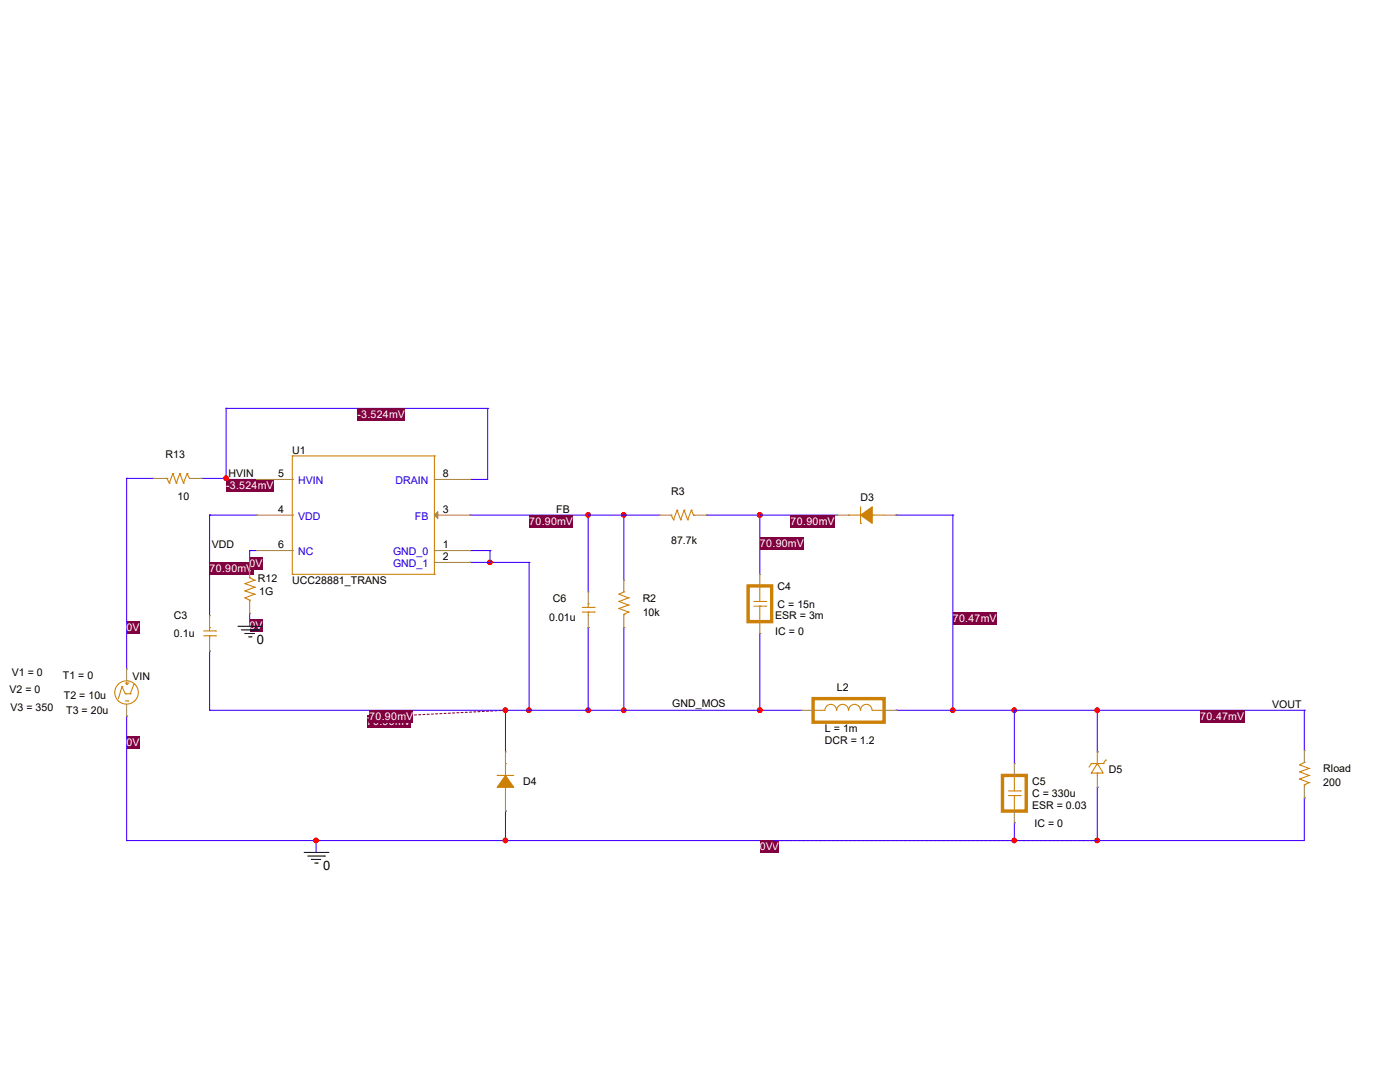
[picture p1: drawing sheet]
<svg xmlns="http://www.w3.org/2000/svg" width="279mm" height="216mm" viewBox="0 0 279 216" stroke-linecap="round" stroke-linejoin="round" font-family="sans-serif">
<path d="M41.8 102.8h.1M41.8 102.8v20.1M190.2 141.7h.1M190.2 141.7h12.2" fill="none" stroke="#4200ff" stroke-width=".21"/>
<circle cx="202.4" cy="141.7" r=".44" fill="#f00" stroke="#f00" stroke-width=".21"/>
<g fill="#800040">
<path d="M41.8 112.2h1.3v2.4h-1.3z"/>
<path d="M43.1 112.2h7.5v2.4h-7.5z"/>
</g>
<path d="M49.8 109.9h.1M49.8 109.9v3M41.8 129.9h.1M41.8 129.9v11.8M202.4 141.7h.1M202.4 141.7h16.6M219 141.7h.1M219 141.7v8.3" fill="none" stroke="#4200ff" stroke-width=".21"/>
<path d="M49.8 111.3h2.6v2.4h-2.6z" fill="#800040"/>
<path d="M49.8 122.4h.1M49.8 122.4v2.6" fill="none" stroke="#4200ff" stroke-width=".21"/>
<path d="M49.8 123.6h2.6v2.4h-2.6z" fill="#800040"/>
<path d="M45.1 81.5h.1M45.1 81.5h52.2M151.6 141.7h.1M151.6 141.7h8.3" fill="none" stroke="#4200ff" stroke-width=".21"/>
<path d="M71.3 81.5h9.5v2.4h-9.5z" fill="#800040"/>
<path d="M97.3 81.5h.1M97.3 81.5v14.2M25.3 142.9h.1M25.3 142.9v24.8" fill="none" stroke="#4200ff" stroke-width=".21"/>
<path d="M25.3 146.9h2.6v2.5h-2.6z" fill="#800040"/>
<path d="M25.3 95.5h.1M25.3 95.5h5.4M141 102.8h.1M141 102.8h10.6M151.6 102.8h.1M151.6 102.8v11.8M124.5 125.2h.1M124.5 125.2v16.5" fill="none" stroke="#4200ff" stroke-width=".21"/>
<circle cx="151.6" cy="102.7" r=".47" fill="#f00" stroke="#f00" stroke-width=".21"/>
<g fill="#800040">
<path d="M151.6 107.3h2.6v2.4h-2.6z"/>
<path d="M154.2 107.3h6.2v2.4h-6.2z"/>
</g>
<circle cx="151.6" cy="102.7" r=".47" fill="#f00" stroke="#f00" stroke-width=".21"/>
<path d="M45.1 95.7h.1M45.1 95.7h6.2" fill="none" stroke="#4200ff" stroke-width=".21"/>
<path d="M45.1 95.7h9.5v2.4h-9.5z" fill="#800040"/>
<path d="M151.6 102.8h.1M151.6 102.8h15.4M178.8 102.8h.1M178.8 102.8h11.4M117.4 141.7h.1M117.4 141.7h7.1M202.4 141.7h.1M202.4 141.7v10.7M260.3 141.7h.1M260.3 141.7v8.1" fill="none" stroke="#4200ff" stroke-width=".21"/>
<g fill="#f00" stroke="#f00" stroke-width=".21">
<circle cx="124.5" cy="141.7" r=".44"/>
<circle cx="117.4" cy="141.7" r=".44"/>
</g>
<g fill="#800040">
<path d="M157.8 102.8h2.5v2.4h-2.5z"/>
<path d="M160.3 102.8h6.3v2.4h-6.3z"/>
</g>
<path d="M105.6 112.2h.1M105.6 112.2v29.5h-4.7M100.9 141.7h.1M100.9 141.7v8.3" fill="none" stroke="#4200ff" stroke-width=".21"/>
<circle cx="105.6" cy="141.7" r=".44" fill="#f00" stroke="#f00" stroke-width=".21"/>
<g fill="#800040">
<path d="M73.2 142.7h1.3v2.4h-1.3z"/>
<path d="M74.5 142.7h7.5v2.4h-7.5z"/>
</g>
<path d="M82 142.7h.1M100.9 141.7l-18.9 1" fill="none" stroke="#800040" stroke-width=".21" stroke-dasharray=".4"/>
<path d="M41.8 141.7h.1M41.8 141.7h59.1" fill="none" stroke="#4200ff" stroke-width=".21"/>
<circle cx="100.9" cy="141.7" r=".44" fill="#f00" stroke="#f00" stroke-width=".21"/>
<g fill="#800040">
<path d="M73.7 141.7h1.3v2.4h-1.3z"/>
<path d="M75 141.7h7.5v2.4h-7.5z"/>
</g>
<circle cx="100.9" cy="141.7" r=".44" fill="#f00" stroke="#f00" stroke-width=".21"/>
<path d="M25.3 95.5h.1M25.3 95.5v38" fill="none" stroke="#4200ff" stroke-width=".21"/>
<path d="M25.3 124h2.6v2.4h-2.6z" fill="#800040"/>
<g fill="none" stroke="#4200ff" stroke-width=".21">
<path d="M40.2 95.5h.1M40.2 95.5h4.9M45.1 95.5h.1M45.1 95.5v.2M93.8 95.7h.1M93.8 95.7h3.5M41.8 102.8h.1M41.8 102.8h9.5M49.8 109.9h.1M49.8 109.9h1.5M93.8 109.9h.1M93.8 102.8h.1"/>
<path d="M93.8 102.8h23.6M93.8 109.9h4M97.8 112.2h.1M97.8 112.2h7.8"/>
</g>
<circle cx="97.8" cy="112.2" r=".44" fill="#f00" stroke="#f00" stroke-width=".21"/>
<g fill="#800040">
<path d="M105.6 102.8h2.5v2.4h-2.5z"/>
<path d="M108.1 102.8h6.3v2.4h-6.3z"/>
</g>
<g fill="none" stroke="#4200ff" stroke-width=".21">
<path d="M93.8 112.2h.1M93.8 112.2h4M117.4 102.8h.1M117.4 102.8v15.3M117.4 102.8h7.1M124.5 102.8h.1M124.5 102.8v13M117.4 125.2h.1M117.4 125.2v16.5h-11.8M151.6 126.4h.1M151.6 126.4v15.3M105.6 141.7h.1"/>
<path d="M219 141.7h.1M219 141.7h41.3"/>
</g>
<g fill="#f00" stroke="#f00" stroke-width=".21">
<circle cx="117.4" cy="102.7" r=".44"/>
<circle cx="124.5" cy="102.7" r=".44"/>
<circle cx="151.6" cy="141.7" r=".47"/>
<circle cx="219" cy="141.7" r=".44"/>
</g>
<g fill="#800040">
<path d="M239.5 141.7h2.6v2.4h-2.6z"/>
<path d="M242.1 141.7h6.2v2.4h-6.2z"/>
</g>
<g fill="#f00" stroke="#f00" stroke-width=".21">
<circle cx="219" cy="141.7" r=".44"/>
<circle cx="190.1" cy="141.7" r=".44"/>
</g>
<path d="M124.5 102.8h.1M124.5 102.8h7.1M190.2 102.8h.1M190.2 102.8v38.9" fill="none" stroke="#4200ff" stroke-width=".21"/>
<g fill="#800040">
<path d="M190.2 122.1h1.2v2.4h-1.2z"/>
<path d="M191.4 122.1h7.5v2.4h-7.5z"/>
</g>
<g fill="#f00" stroke="#f00" stroke-width=".21">
<circle cx="190.1" cy="141.7" r=".44"/>
<circle cx="219" cy="167.7" r=".44"/>
</g>
<g fill="none" stroke="#4200ff" stroke-width=".21">
<path d="M124.5 141.7h.1M124.5 141.7h27.1M178.8 141.7h.1M178.8 141.7h11.4M219 157.1h.1M219 157.1v10.6M260.3 159.2h.1M260.3 159.2v8.5h-41.3M25.3 167.7h.1M25.3 167.7h37.8M100.9 161.8h.1M100.9 161.8v5.9"/>
<path d="M202.4 164.2h.1M202.4 164.2v3.5M219 167.7h.1"/>
</g>
<path d="M152.8 167.7h2.6v2.4h-2.6z" fill="#800040"/>
<path d="M155.4 167.7h.1M219 167.7h-63.6" fill="none" stroke="#800040" stroke-width=".21" stroke-dasharray=".4"/>
<g fill="#f00" stroke="#f00" stroke-width=".21">
<circle cx="219" cy="167.7" r=".44"/>
<circle cx="63.1" cy="167.7" r=".44"/>
<circle cx="45.1" cy="95.4" r=".44"/>
<circle cx="202.4" cy="167.7" r=".44"/>
<circle cx="100.9" cy="167.7" r=".44"/>
</g>
<path d="M45.1 81.5h.1M45.1 81.5v14M97.8 109.9h.1M97.8 109.9v2.3M63.1 167.7h.1M63.1 167.7v2.4M63.1 167.7h155.9M100.9 167.7h.1M202.4 167.7h.1" fill="none" stroke="#4200ff" stroke-width=".21"/>
<path d="M151.6 167.7h2.6v2.4h-2.6z" fill="#800040"/>
<g fill="#f00" stroke="#f00" stroke-width=".21">
<circle cx="202.4" cy="167.7" r=".44"/>
<circle cx="100.9" cy="167.7" r=".44"/>
</g>
<g fill="none" stroke="#000" stroke-width=".21">
<path d="M47.5 125h4.7M48.2 125.7h3.3M48.9 126.4h.1M48.9 126.4h1.9M49.6 127.1h.5M50.1 127.1h.1M51.5 125.7h.1M52.2 125h.1M60.7 170.1h4.7M61.4 170.8h3.3M62.1 171.5h.1M62.1 171.5h1.9"/>
<path d="M62.8 172.2h.5M63.3 172.2h.1M64.7 170.8h.1M65.4 170.1h.1"/>
</g>
<g fill="none" stroke="#cc8006" stroke-width=".21">
<path d="M33.1 95.5h.2M33.3 95.5h.1M33.3 95.5l.5 .9M33.8 96.4h.1M34.5 94.5h.1M34.5 94.5l-.7 1.9M34.5 94.5l.7 1.9M35.2 96.4h.1M35.9 94.5h.1M35.9 94.5l-.7 1.9M35.9 94.5l.7 1.9M36.6 96.4h.1"/>
<path d="M37.3 94.5h.1M37.3 94.5l-.7 1.9M37.3 94.5l.5 1M37.8 95.5h.1M58.3 91h.1M58.3 95.7h.1M58.3 91h28.4M58.3 91v23.6M86.7 91h.1M86.7 95.7h.1M86.7 91v23.6M48.9 119.3h.1"/>
<path d="M48.9 117.9h.1M48.9 116.5h.1M48.9 119.3l.9 .5M48.9 117.9l1.9 .7M48.9 116.5l1.9 .7M49.8 115.3h.1M49.8 119.8h.1M49.8 115.3l1 .5M49.8 119.8v.2M50.8 118.6h.1M50.8 117.2h.1M50.8 115.8h.1"/>
<path d="M50.8 118.6l-1.9 .7M50.8 117.2l-1.9 .7M50.8 115.8l-1.9 .7M58.3 114.6h.1M58.3 102.8h.1M58.3 109.9h.1M58.3 114.6h28.4M86.7 114.6h.1M86.7 109.9h.1M86.7 112.2h.1M86.7 102.8h.1M123.5 118.6h.1"/>
<path d="M123.5 118.6l1.9 .7M124.5 118.1h.1M124.5 118.1l-1 .5M125.4 119.3h.1M125.4 119.3l-1.9 .7M133.9 102.8h.1M133.9 102.8l.5 .9M134.4 103.7h.1M135.1 101.8h.1M135.1 101.8l.7 1.9M135.1 101.8l-.7 1.9M135.8 103.7h.1"/>
<path d="M136.5 101.8h.1M136.5 101.8l.7 1.9M136.5 101.8l-.7 1.9M137.2 103.7h.1M138 101.8h.1M138 101.8l.4 1M138 101.8l-.8 1.9M138.4 102.8h.1M138.4 102.8h.2M151.6 116.9h.1M151.6 116.9v3.1M169.4 102.8h.1"/>
<path d="M169.4 102.8h2.3M171.7 104.4h.1M171.7 101.1v3.3M174.1 102.8h.1M174.1 102.8h2.3M24.3 137h.1M24.3 137l-.7 2.4M24.3 137l.7 1.4M25 138.4h.1M25 138.4h1M25 139.9h.5M25 136.3h.5"/>
<path d="M25.3 136.6h.1M25.3 136.1v.5M25.5 139.9h.1M25.5 136.3h.1M26 138.4h.1M26.7 136.6h.1M26.7 136.6l-.7 1.8M40.6 126.9h2.4M40.6 125.9h2.4M41.8 125.2h.1M41.8 126.9h.1M41.8 125.2v.7"/>
<path d="M41.8 126.9v.7M43 126.9h.1M43 125.9h.1M116.2 122.1h2.4M116.2 121.2h2.4M117.4 120.5h.1M117.4 122.1h.1M117.4 120.5v.7M117.4 122.1v.8M118.6 122.1h.1M118.6 121.2h.1M123.5 121.4h.1"/>
<path d="M123.5 120h.1M123.5 121.4l1.9 .7M123.5 120l1.9 .7M124.5 122.6h.1M124.5 122.6v.3M125.4 122.1h.1M125.4 120.7h.1M125.4 122.1l-.9 .5M125.4 120.7l-1.9 .7M150.5 120.9h2.3M150.5 120h2.3M151.6 120.9h.1"/>
<path d="M151.6 120.9v3.1M152.8 120.9h.1M152.8 120h.1M99.2 154.7h.1M99.2 154.7h3.3M100.9 157.1h.1M100.9 152.4h.1M100.9 152.4v2.3M100.9 157.1v2.4M162.3 141.7h2.3a1.16 1.16 0 0 1 1.2-1.2 1.16 1.16 0 0 1 1.2 1.2M162.3 141.7h.1M167 141.7a1.16 1.16 0 0 1 1.2-1.2 1.16 1.16 0 0 1 1.1 1.2"/>
<path d="M169.4 141.7a1.16 1.16 0 0 1 1.1-1.2 1.16 1.16 0 0 1 1.2 1.2M171.7 141.7a1.14 1.14 0 0 1 1.2-1.2 1.14 1.14 0 0 1 1.1 1.2M174.1 141.7h2.3M176.4 141.7h.1M201.3 158.7h2.3M201.3 157.8h2.3M202.4 154.7h.1M202.4 158.7h.1M202.4 154.7v3.1M202.4 158.7v3.1M203.6 158.7h.1M203.6 157.8h.1"/>
<path d="M217.8 152.4h.1M217.8 152.4h2.4M217.8 152.4l-.5 .7M219 152.4l1.2 1.9h-2.4zM219 154.3h.1M219 150h.1M219 150v2.4M219 154.3v.4M220.2 152.4h.1M220.6 151.7h.1M220.6 151.7l-.4 .7M259.4 155.4h.1"/>
<path d="M259.4 154h.1M259.4 152.6h.1M259.4 155.4l1.8 .8M259.4 154l1.8 .7M259.4 152.6l1.8 .7M260.3 152.1h.1M260.3 156.6h.1M260.3 152.1l-.9 .5M260.3 156.6v.2M261.2 156.2h.1M261.2 154.7h.1M261.2 153.3h.1"/>
<path d="M261.2 156.2l-.9 .4M261.2 154.7l-1.8 .7M261.2 153.3l-1.8 .7"/>
<circle cx="25.3" cy="138.2" r="2.34"/>
</g>
<g fill="none" stroke="#a84" stroke-width=".21">
<path d="M30.7 95.5h.1M30.7 95.5h2.4M37.8 95.5h2.4M40.2 95.5h.1M51.3 95.7h.1M51.3 95.7h7M86.7 95.7h7.1M93.8 95.7h.1M49.8 112.9h.1M49.8 112.9v2.4M51.3 102.8h.1M51.3 109.9h.1"/>
<path d="M51.3 109.9h7M51.3 102.8h7M86.7 109.9h7.1M86.7 112.2h7.1M86.7 102.8h7.1M93.8 109.9h.1M93.8 112.2h.1M93.8 102.8h.1M117.4 118.1h.1M117.4 118.1v2.4M124.5 115.8h.1M124.5 115.8v2.3"/>
<path d="M131.6 102.8h.1M131.6 102.8h2.3M138.6 102.8h2.4M141 102.8h.1M151.6 114.6h.1M151.6 114.6v2.3M167 102.8h.1M167 102.8h2.4M176.4 102.8h2.4M178.8 102.8h.1M25.3 133.5h.1M25.3 133.5v2.3"/>
<path d="M41.8 129.9h.1M41.8 122.9h.1M41.8 122.9v2.3M41.8 127.6v2.3M49.8 122.4h.1M49.8 120v2.4M117.4 125.2h.1M117.4 122.9v2.3M124.5 125.2h.1M124.5 122.9v2.3M151.6 126.4h.1M151.6 124v2.4"/>
<path d="M25.3 142.9h.1M25.3 140.5v2.4M100.9 150h.1M100.9 150v2.4M100.9 159.5v2.3M159.9 141.7h.1M159.9 141.7h2.4M176.4 141.7h2.4M178.8 141.7h.1M202.4 152.4h.1M202.4 152.4v2.3M219 157.1h.1"/>
<path d="M219 150h.1M219 154.7v2.4M260.3 149.8h.1M260.3 159.2h.1M260.3 149.8v2.3M260.3 156.8v2.4M100.9 161.8h.1M202.4 164.2h.1M202.4 161.8v2.4"/>
</g>
<path d="M86.7 102.8l.7-.7v1.4z" fill="#a84" stroke="#a84" stroke-width=".21"/>
<g fill="#cc8006" stroke="#cc8006" stroke-width=".21">
<path d="M100.9 154.7l1.6 2.4h-3.3z" fill-rule="evenodd"/>
<path d="M171.7 102.8l2.4-1.7v3.3z" fill-rule="evenodd"/>
</g>
<path d="M149.3 116.9h4.7v7.1h-4.7zM162.3 139.4h14.1v4.7h-14.1zM200.1 154.7h4.7v7.1h-4.7z" fill="none" stroke="#cc8006" stroke-width=".68"/>
<g font-size="2.6">
<text x="51.3" y="128.5">0</text>
<text x="64.5" y="173.6">0</text>
</g>
<g font-size="2.1" fill="#fff">
<text x="71.3" y="83.4">-3.524mV</text>
<text x="45.1" y="97.6">-3.524mV</text>
<text x="105.6" y="104.7">70.90mV</text>
<text x="157.8" y="104.7">70.90mV</text>
<text x="49.8" y="113.2">0V</text>
<text x="151.6" y="109.2">70.90mV</text>
<text x="41.8" y="114.2">70.90mV</text>
<text x="25.3" y="126">0V</text>
<text x="49.8" y="125.5">0V</text>
<text x="190.2" y="124.1">70.47mV</text>
<text x="239.5" y="143.7">70.47mV</text>
<text x="25.3" y="148.9">0V</text>
<text x="73.2" y="144.7">70.90mV</text>
<text x="152.8" y="169.7">0V</text>
</g>
<g font-size="2.1">
<text x="33.1" y="91.5">R13</text>
<text x="45.6" y="95.2">HVIN</text>
<text x="55.5" y="95.2">5</text>
<text x="58.3" y="90.6">U1</text>
<text x="88.3" y="95.2">8</text>
<text x="35.4" y="99.7">10</text>
<text x="133.9" y="98.8">R3</text>
<text x="171.7" y="100">D3</text>
<text x="55.5" y="102.3">4</text>
<text x="88.3" y="102.3">3</text>
<text x="111" y="102.3">FB</text>
<text x="42.3" y="109.4">VDD</text>
<text x="55.5" y="109.3">6</text>
<text x="88.3" y="109.3">1</text>
<text x="88.3" y="111.7">2</text>
<text x="133.9" y="108.5">87.7k</text>
<text x="51.5" y="116">R12</text>
<text x="51.7" y="118.7">1G</text>
<text x="58.3" y="116.5">UCC28881_TRANS</text>
<text x="155.2" y="117.7">C4</text>
<text x="34.7" y="123.6">C3</text>
<text x="109.6" y="123.9">0.01u</text>
<text x="110.3" y="120.1">C6</text>
<text x="128.3" y="120.1">R2</text>
<text x="128.3" y="122.9">10k</text>
<text x="154.7" y="123.6">ESR = 3m</text>
<text x="155.2" y="121.2">C = 15n</text>
<text x="34.7" y="127.2">0.1u</text>
<text x="154.7" y="126.7">IC = 0</text>
<text x="2.4" y="135">V1 = 0</text>
<text x="12.5" y="135.4">T1 = 0</text>
<text x="26.5" y="135.7">VIN</text>
<text x="167" y="137.8">L2</text>
<text x="1.9" y="138.3">V2 = 0</text>
<text x="2.1" y="141.8">V3 = 350</text>
<text x="12.7" y="139.4">T2 = 10u</text>
<text x="13.2" y="142.5">T3 = 20u</text>
<text x="134.2" y="141.1">GND_MOS</text>
<text x="253.9" y="141.3">VOUT</text>
<text x="164.6" y="146">L = 1m</text>
<text x="164.6" y="148.4">DCR = 1.2</text>
<text x="221.3" y="154.3">D5</text>
<text x="264.1" y="154.1">Rload</text>
<text x="104.4" y="156.7">D4</text>
<text x="206" y="156.7">C5</text>
<text x="206" y="161.4">ESR = 0.03</text>
<text x="206" y="159">C = 330u</text>
<text x="264.1" y="156.9">200</text>
<text x="206.5" y="165">IC = 0</text>
</g>
<g font-size="2.1" fill="#00c">
<text x="59.5" y="96.6">HVIN</text>
<text x="79" y="96.6">DRAIN</text>
<text x="59.5" y="103.8">VDD</text>
<text x="82.8" y="103.8">FB</text>
<text x="59.5" y="110.8">NC</text>
<text x="78.4" y="110.8">GND_0</text>
<text x="78.4" y="113.2">GND_1</text>
</g>
</svg>
